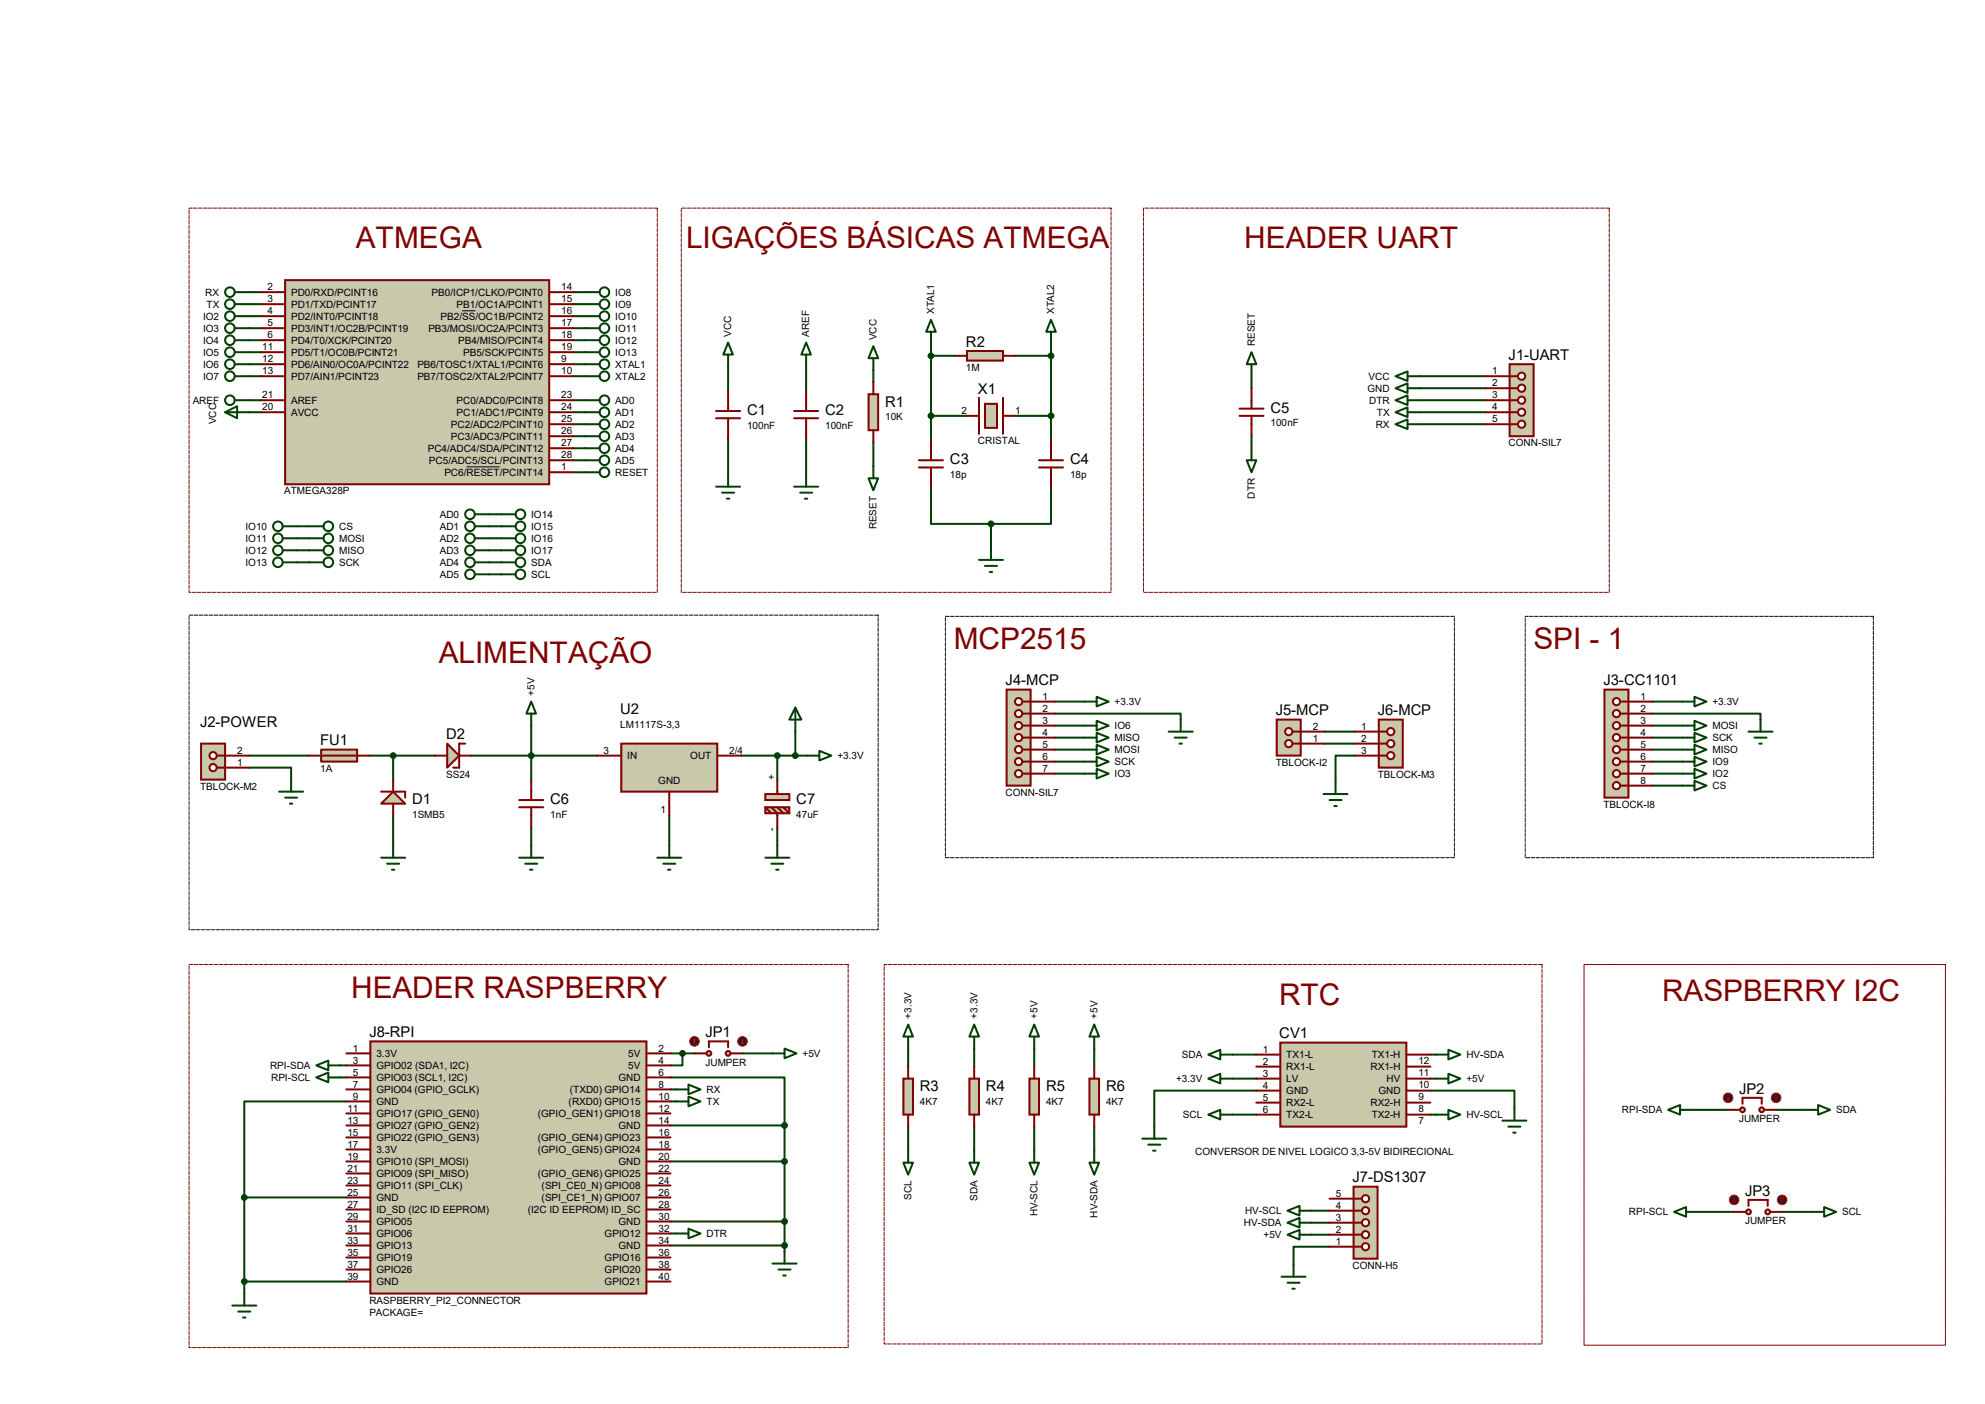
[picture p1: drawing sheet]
<svg xmlns="http://www.w3.org/2000/svg" width="420mm" height="297mm" viewBox="0 0 420 297" stroke-linecap="round" stroke-linejoin="round" font-family="sans-serif">
<g fill="none" stroke="#004000" stroke-width=".42">
<path d="M52.7 79.6h2.5M52.7 77h2.5M52.7 74.5h2.5M52.7 72h2.5M52.7 69.4h2.5M52.7 66.9h2.5M52.7 61.8h2.5M52.7 64.3h2.5M121.3 79.6h2.5M121.3 77h2.5M121.3 74.5h2.5M121.3 72h2.5"/>
<path d="M121.3 69.4h2.5M121.3 66.9h2.5M121.3 61.8h2.5M121.3 64.3h2.5M154.1 77.6v5M170.6 77.6v5M184.8 78.3v2.6M197 72.7v20.3M197 75.3h5.1M214.8 75.3h7.6M222.4 72.7v20.3M264.8 79.6v2.5"/>
<path d="M300.4 79.6h13.9M52.7 87.2h2.5M52.7 84.7h2.5M121.3 87.2h2.5M121.3 89.7h2.5M121.3 84.7h2.5M121.3 92.3h2.5M121.3 94.8h2.5M121.3 97.4h2.5M121.3 99.9h2.5M154.1 92.8v7.6M170.6 92.8v7.6"/>
<path d="M184.8 93.6v5M197 88h7.6M214.8 88h7.6M264.8 92.3v2.5M300.4 82.1h13.9M300.4 87.2h13.9M300.4 89.7h13.9M300.4 84.7h13.9M62.9 111.3h2.5M62.9 113.9h2.5M62.9 116.4h2.5M62.9 119h2.5"/>
<path d="M103.5 111.3h2.5M103.5 113.9h2.5M103.5 116.4h2.5M103.5 119h2.5M103.5 108.8h2.5M197 103.2v7.6h12.7M209.7 110.8v5.1M222.4 103.2v7.6h-12.7M103.5 121.5h2.5M52.7 159.9h12.7M78.1 159.9h14M83.2 159.9v5"/>
<path d="M99.7 159.9h26.7M112.4 153.5v11.4M156.8 159.9h14M164.5 159.9v5M168.3 154.8v5.1M223.1 151h26.7v1.2M223.1 148.4h6.4M223.1 153.5h6.4M223.1 156h6.4M223.1 158.6h6.4M280.3 154.8h6.3M280.3 157.3h6.3"/>
<path d="M286.6 159.9h-4v5.5M349.6 151h22.9v1.2M349.6 148.4h6.4M349.6 153.5h6.4M349.6 156h6.4M349.6 158.6h6.4M52.7 162.4h8.9v2.5M83.2 172.6v6.3M112.4 175.1v3.8M141.6 172.6v6.3M164.5 175.1v3.8M223.1 161.1h6.4"/>
<path d="M223.1 163.7h6.4M349.6 161.1h6.4M349.6 163.7h6.4M349.6 166.2h6.4M72 225.4h1.3M72 227.9h1.3M73.3 233h-21.6v20.3M141.9 227.9h24.1v10.2M141.9 222.8h5M141.9 238.1h24.1M141.9 230.5h1.2M141.9 233h1.2"/>
<path d="M144.4 222.8v2.6h-2.5M157.1 222.8h6.3M166 238.1v26.7M192.2 221.8v3.8M192.2 238.3v5.1M206.1 221.8v3.8M206.1 238.3v5.1M218.8 221.8v3.8M218.8 238.3v5.1M231.5 221.8v3.8M231.5 238.3v5.1M260.7 228.2h5.1"/>
<path d="M260.7 223.1h5.1M260.7 235.8h5.1M265.8 230.7h-21.6v7.6M302.6 230.7h17.8v3.8M302.6 228.2h1.3M302.6 223.1h1.3M302.6 235.8h1.3M358 234.8h7.6M375.8 234.8h6.3M51.7 253.3v20.3M51.7 253.3h21.6M141.9 245.7h24.1"/>
<path d="M141.9 258.4h24.1M277.5 256.1h3.8M277.5 258.7h3.8M359.3 256.4h7.6M377.1 256.4h6.3M51.7 271.1h21.6M141.9 263.5h24.1M141.9 260.9h1.2M277.5 261.2h3.8M281.3 263.7h-7.6v3.8"/>
</g>
<path d="M78.4 220.3h58.4v53.3h-58.4z" fill="#c8c8aa" stroke="#800000" stroke-width=".42"/>
<g fill="none" stroke="#800000" stroke-width=".42">
<path d="M73.3 222.8h5.1M73.3 225.4h5.1M73.3 227.9h5.1M73.3 230.5h5.1M73.3 233h5.1M73.3 235.5h5.1M73.3 238.1h5.1M136.8 222.8h5.1M136.8 225.4h5.1M136.8 227.9h5.1M136.8 230.5h5.1M136.8 233h5.1"/>
<path d="M136.8 235.5h5.1M136.8 238.1h5.1M73.3 240.6h5.1M73.3 243.2h5.1M73.3 245.7h5.1M73.3 248.2h5.1M73.3 250.8h5.1M73.3 253.3h5.1M73.3 255.9h5.1M73.3 258.4h5.1M136.8 240.6h5.1M136.8 243.2h5.1"/>
<path d="M136.8 245.7h5.1M136.8 248.2h5.1M136.8 250.8h5.1M136.8 253.3h5.1M136.8 255.9h5.1M136.8 258.4h5.1M73.3 260.9h5.1M73.3 263.5h5.1M73.3 266h5.1M73.3 268.6h5.1M73.3 271.1h5.1M136.8 260.9h5.1"/>
<path d="M136.8 263.5h5.1M136.8 266h5.1M136.8 268.6h5.1M136.8 271.1h5.1"/>
</g>
<path d="M322.7 130.4h73.7v51h-73.7z" fill="none" stroke="#000040" stroke-width=".21" stroke-dasharray=".8 .3"/>
<path d="M339.5 145.9h5.1v22.8h-5.1z" fill="#c8c8aa" stroke="#800000" stroke-width=".42"/>
<path d="M342.8 148.4h1.8" fill="none" stroke="#800000" stroke-width=".42"/>
<circle cx="342" cy="148.4" r=".76" fill="#fff" stroke="#800000" stroke-width=".42"/>
<path d="M342.8 151h1.8" fill="none" stroke="#800000" stroke-width=".42"/>
<circle cx="342" cy="151" r=".76" fill="#fff" stroke="#800000" stroke-width=".42"/>
<path d="M342.8 153.5h1.8" fill="none" stroke="#800000" stroke-width=".42"/>
<circle cx="342" cy="153.5" r=".76" fill="#fff" stroke="#800000" stroke-width=".42"/>
<path d="M342.8 156h1.8" fill="none" stroke="#800000" stroke-width=".42"/>
<circle cx="342" cy="156" r=".76" fill="#fff" stroke="#800000" stroke-width=".42"/>
<path d="M342.8 158.6h1.8" fill="none" stroke="#800000" stroke-width=".42"/>
<circle cx="342" cy="158.6" r=".76" fill="#fff" stroke="#800000" stroke-width=".42"/>
<path d="M342.8 161.1h1.8" fill="none" stroke="#800000" stroke-width=".42"/>
<circle cx="342" cy="161.1" r=".76" fill="#fff" stroke="#800000" stroke-width=".42"/>
<path d="M342.8 163.7h1.8" fill="none" stroke="#800000" stroke-width=".42"/>
<circle cx="342" cy="163.7" r=".76" fill="#fff" stroke="#800000" stroke-width=".42"/>
<path d="M342.8 166.2h1.8" fill="none" stroke="#800000" stroke-width=".42"/>
<circle cx="342" cy="166.2" r=".76" fill="#fff" stroke="#800000" stroke-width=".42"/>
<path d="M344.6 148.4h5M344.6 151h5M344.6 153.5h5M344.6 156h5M344.6 158.6h5M344.6 161.1h5M344.6 163.7h5M344.6 166.2h5" fill="none" stroke="#800000" stroke-width=".42"/>
<g fill="none" stroke="#004000" stroke-width=".42">
<path d="M356 148.4h2.5M356 153.5h2.5M356 156h2.5M356 158.6h2.5M358.5 147.4l2.6 1-2.6 1zM358.5 152.5l2.6 1-2.6 1zM358.5 155l2.6 1-2.6 1.1zM358.5 157.6l2.6 1-2.6 1zM370 154.8h5M371.2 156h2.6M372.2 157.3h.5M372.5 152.2v2.6"/>
<path d="M356 161.1h2.5M356 163.7h2.5M356 166.2h2.5M358.5 160.1l2.6 1-2.6 1zM358.5 162.6l2.6 1.1-2.6 1zM358.5 165.2l2.6 1-2.6 1z"/>
</g>
<path d="M241.9 44h98.6v81.3h-98.6z" fill="none" stroke="#800000" stroke-width=".21" stroke-dasharray=".8 .3"/>
<path d="M319.4 77h5.1v15.3h-5.1z" fill="#c8c8aa" stroke="#800000" stroke-width=".42"/>
<path d="M319.4 79.6h1.8" fill="none" stroke="#800000" stroke-width=".42"/>
<circle cx="321.9" cy="79.6" r=".76" fill="#fff" stroke="#800000" stroke-width=".42"/>
<path d="M319.4 82.1h1.8" fill="none" stroke="#800000" stroke-width=".42"/>
<circle cx="321.9" cy="82.1" r=".76" fill="#fff" stroke="#800000" stroke-width=".42"/>
<path d="M319.4 84.7h1.8" fill="none" stroke="#800000" stroke-width=".42"/>
<circle cx="321.9" cy="84.7" r=".76" fill="#fff" stroke="#800000" stroke-width=".42"/>
<path d="M319.4 87.2h1.8" fill="none" stroke="#800000" stroke-width=".42"/>
<circle cx="321.9" cy="87.2" r=".76" fill="#fff" stroke="#800000" stroke-width=".42"/>
<path d="M319.4 89.7h1.8" fill="none" stroke="#800000" stroke-width=".42"/>
<circle cx="321.9" cy="89.7" r=".76" fill="#fff" stroke="#800000" stroke-width=".42"/>
<path d="M314.3 79.6h5.1M262.3 88h5M262.3 86.4h5M264.8 82.1v4.3M264.8 88v4.3M314.3 82.1h5.1M314.3 84.7h5.1M314.3 87.2h5.1M314.3 89.7h5.1" fill="none" stroke="#800000" stroke-width=".42"/>
<path d="M264.8 74.5l1 2.5h-2zM264.8 77v2.6M295.3 79.6l2.5-1v2zM297.8 79.6h2.6M295.3 82.1l2.5-1v2zM295.3 87.2l2.5-1v2zM295.3 89.7l2.5-1v2.1zM297.8 82.1h2.6M297.8 87.2h2.6M297.8 89.7h2.6" fill="none" stroke="#004000" stroke-width=".42"/>
<path d="M60.3 59.3h55.9v43.1h-55.9z" fill="#c8c8aa" stroke="#800000" stroke-width=".42"/>
<g fill="none" stroke="#800000" stroke-width=".42">
<path d="M55.2 61.8h5.1M55.2 64.3h5.1M55.2 69.4h5.1M55.2 66.9h5.1M55.2 77h5.1M55.2 74.5h5.1M55.2 72h5.1M55.2 79.6h5.1M116.2 61.8h5.1M116.2 64.3h5.1M116.2 69.4h5.1M116.2 66.9h5.1"/>
<path d="M116.2 77h5.1M116.2 74.5h5.1M116.2 72h5.1M116.2 79.6h5.1M55.2 87.2h5.1M55.2 84.7h5.1M116.2 99.9h5.1M116.2 97.4h5.1M116.2 94.8h5.1M116.2 92.3h5.1M116.2 89.7h5.1M116.2 87.2h5.1"/>
<path d="M116.2 84.7h5.1"/>
</g>
<path d="M97.8 65.7h2.8M98.7 98.8h7" fill="none" stroke="#000" stroke-width=".21"/>
<g fill="none" stroke="#004000" stroke-width=".42">
<path d="M49.7 79.6h3M49.7 77h3M49.7 74.5h3M49.7 72h3M49.7 69.4h3M49.7 66.9h3M123.8 74.5h3.1M123.8 72h3.1M123.8 69.4h3.1M123.8 66.9h3.1M123.8 61.8h3.1M123.8 64.3h3.1"/>
<path d="M47.6 87.2l2.6-1.3v2.6zM47.6 87.2h5.1M49.7 84.7h3M123.8 84.7h3.1M123.8 87.2h3.1M123.8 89.7h3.1M123.8 92.3h3.1M123.8 94.8h3.1M123.8 97.4h3.1M123.8 99.9h3.1M59.8 111.3h3.1M59.8 113.9h3.1"/>
<path d="M59.8 116.4h3.1M59.8 119h3.1M65.4 111.3h3.1M65.4 113.9h3.1M65.4 116.4h3.1M65.4 119h3.1M100.5 111.3h3M100.5 113.9h3M100.5 116.4h3M100.5 119h3M100.5 108.8h3M106 111.3h3.1"/>
<path d="M106 113.9h3.1M106 116.4h3.1M106 119h3.1M106 108.8h3.1M100.5 121.5h3M106 121.5h3.1"/>
<circle cx="48.6" cy="69.4" r="1.02"/>
<circle cx="48.6" cy="66.9" r="1.02"/>
<circle cx="48.6" cy="72" r="1.02"/>
<circle cx="48.6" cy="74.5" r="1.02"/>
<circle cx="48.6" cy="79.6" r="1.02"/>
<circle cx="48.6" cy="77" r="1.02"/>
<circle cx="127.9" cy="61.8" r="1.02"/>
<circle cx="127.9" cy="64.3" r="1.02"/>
<circle cx="127.9" cy="74.5" r="1.02"/>
<circle cx="127.9" cy="66.9" r="1.02"/>
<circle cx="127.9" cy="72" r="1.02"/>
<circle cx="127.9" cy="69.4" r="1.02"/>
<circle cx="48.6" cy="84.7" r="1.02"/>
<circle cx="127.9" cy="97.4" r="1.02"/>
<circle cx="127.9" cy="94.8" r="1.02"/>
<circle cx="127.9" cy="84.7" r="1.02"/>
<circle cx="127.9" cy="89.7" r="1.02"/>
<circle cx="127.9" cy="87.2" r="1.02"/>
<circle cx="127.9" cy="92.3" r="1.02"/>
<circle cx="127.9" cy="99.9" r="1.02"/>
<circle cx="58.8" cy="111.3" r="1.02"/>
<circle cx="58.8" cy="113.9" r="1.02"/>
<circle cx="58.8" cy="116.4" r="1.02"/>
<circle cx="58.8" cy="119" r="1.02"/>
<circle cx="69.5" cy="113.9" r="1.02"/>
<circle cx="69.5" cy="119" r="1.02"/>
<circle cx="69.5" cy="111.3" r="1.02"/>
<circle cx="69.5" cy="116.4" r="1.02"/>
<circle cx="99.4" cy="116.4" r="1.02"/>
<circle cx="99.4" cy="108.8" r="1.02"/>
<circle cx="99.4" cy="119" r="1.02"/>
<circle cx="99.4" cy="113.9" r="1.02"/>
<circle cx="99.4" cy="111.3" r="1.02"/>
<circle cx="110.1" cy="111.3" r="1.02"/>
<circle cx="110.1" cy="113.9" r="1.02"/>
<circle cx="110.1" cy="108.8" r="1.02"/>
<circle cx="110.1" cy="116.4" r="1.02"/>
<circle cx="110.1" cy="119" r="1.02"/>
<circle cx="99.4" cy="121.5" r="1.02"/>
<circle cx="110.1" cy="121.5" r="1.02"/>
</g>
<path d="M40 44h99.1v81.3h-99.1z" fill="none" stroke="#800000" stroke-width=".21" stroke-dasharray=".8 .3"/>
<path d="M183.8 83.4h2v7.6h-2z" fill="#c8c8aa" stroke="#800000" stroke-width=".42"/>
<g fill="none" stroke="#800000" stroke-width=".42">
<path d="M151.5 87h5.1M151.5 88.5h5.1M154.1 82.6v4.4M154.1 88.5v4.3M184.8 80.9v2.5M184.8 91v2.6M194.4 98.9h5.1M194.4 97.4h5.1M197 93v4.4M197 98.9v4.3M207.1 84.2v7.6M212.2 84.2v7.6"/>
<path d="M219.8 98.9h5.1M219.8 97.4h5.1M222.4 93v4.4M222.4 98.9v4.3"/>
</g>
<path d="M154.1 72.5l1 2.5h-2.1zM154.1 75v2.6M184.8 73.2l1 2.6h-2zM184.8 75.8v2.5M184.8 98.6v2.6M151.5 103h5.1M152.8 104.2h2.5M153.8 105.5h.5M154.1 100.4v2.6M183.8 101.2h2l-1 2.5z" fill="none" stroke="#004000" stroke-width=".42"/>
<path d="M208.4 85.4h2.5v5.1h-2.5z" fill="#c8c8aa" stroke="#800000" stroke-width=".42"/>
<path d="M204.6 88h2.5M212.2 88h2.6" fill="none" stroke="#800000" stroke-width=".42"/>
<path d="M197 67.6l1 2.6h-2zM197 70.2v2.5M222.4 67.6l1 2.6h-2zM222.4 70.2v2.5M207.1 118.4h5.1M208.4 119.7h2.5M209.7 115.9v2.5M209.4 121h.5" fill="none" stroke="#004000" stroke-width=".42"/>
<g fill="#004000" stroke="#004000" stroke-width=".42">
<circle cx="209.7" cy="110.8" r=".51"/>
<circle cx="222.4" cy="88" r=".51"/>
<circle cx="197" cy="88" r=".51"/>
</g>
<path d="M204.6 74.3h7.6v2h-7.6z" fill="#c8c8aa" stroke="#800000" stroke-width=".42"/>
<path d="M202.1 75.3h2.5M212.2 75.3h2.6M168 87h5.1M168 88.5h5.1M170.6 82.6v4.4M170.6 88.5v4.3M150 221.6v-1.3h4.1v1.3" fill="none" stroke="#800000" stroke-width=".42"/>
<g fill="#004000" stroke="#004000" stroke-width=".42">
<circle cx="197" cy="75.3" r=".51"/>
<circle cx="222.4" cy="75.3" r=".51"/>
</g>
<g fill="none" stroke="#004000" stroke-width=".42">
<path d="M49.7 61.8h3M49.7 64.3h3M123.8 77h3.1M123.8 79.6h3.1M170.6 72.5l1 2.5h-2.1zM170.6 75v2.6M168 103h5.1M169.3 104.2h2.5M170.3 105.5h.5M170.6 100.4v2.6"/>
<circle cx="48.6" cy="61.8" r="1.02"/>
<circle cx="48.6" cy="64.3" r="1.02"/>
<circle cx="127.9" cy="77" r="1.02"/>
<circle cx="127.9" cy="79.6" r="1.02"/>
</g>
<path d="M144.1 44h91v81.3h-91zM40 204h139.5v81.1h-139.5z" fill="none" stroke="#800000" stroke-width=".21" stroke-dasharray=".8 .3"/>
<g fill="#c8c8aa" stroke="#800000" stroke-width=".42">
<circle cx="150" cy="222.8" r=".51"/>
<circle cx="154.1" cy="222.8" r=".51"/>
</g>
<path d="M146.9 222.8h2.6M154.6 222.8h2.5" fill="none" stroke="#800000" stroke-width=".42"/>
<circle cx="146.9" cy="220.3" r="1.02" fill="#400000" stroke="#f00" stroke-width=".21"/>
<path d="M146.9 219.8l-.2 .2M146.9 219.8l.3 .2M146.9 219.8v1" fill="none" stroke="#f00" stroke-width=".21"/>
<circle cx="157.1" cy="220.3" r="1.02" fill="#400000" stroke="#f00" stroke-width=".21"/>
<path d="M157.1 219.8v1M156.8 220.6l.3 .2M157.4 220.6l-.3 .2" fill="none" stroke="#f00" stroke-width=".21"/>
<circle cx="144.4" cy="222.8" r=".51" fill="#004000" stroke="#004000" stroke-width=".42"/>
<path d="M163.4 222.8h2.6M166 221.8l2.5 1-2.5 1.1z" fill="none" stroke="#004000" stroke-width=".42"/>
<path d="M286.4 251h5.1v15.3h-5.1z" fill="#c8c8aa" stroke="#800000" stroke-width=".42"/>
<path d="M286.4 263.7h1.8" fill="none" stroke="#800000" stroke-width=".42"/>
<circle cx="288.9" cy="261.2" r=".76" fill="#fff" stroke="#800000" stroke-width=".42"/>
<path d="M286.4 261.2h1.8" fill="none" stroke="#800000" stroke-width=".42"/>
<circle cx="288.9" cy="258.7" r=".76" fill="#fff" stroke="#800000" stroke-width=".42"/>
<path d="M286.4 258.7h1.8" fill="none" stroke="#800000" stroke-width=".42"/>
<circle cx="288.9" cy="256.1" r=".76" fill="#fff" stroke="#800000" stroke-width=".42"/>
<path d="M286.4 256.1h1.8" fill="none" stroke="#800000" stroke-width=".42"/>
<circle cx="288.9" cy="253.6" r=".76" fill="#fff" stroke="#800000" stroke-width=".42"/>
<path d="M286.4 253.6h1.8" fill="none" stroke="#800000" stroke-width=".42"/>
<circle cx="288.9" cy="263.7" r=".76" fill="#fff" stroke="#800000" stroke-width=".42"/>
<path d="M281.3 258.7h5.1M281.3 256.1h5.1M281.3 253.6h5.1M281.3 263.7h5.1M281.3 261.2h5.1" fill="none" stroke="#800000" stroke-width=".42"/>
<path d="M271.1 270.1h5.1M272.4 261.2l2.6-1v2zM272.4 271.4h2.6M273.4 272.6h.5M273.7 267.5v2.6M275 261.2h2.5" fill="none" stroke="#004000" stroke-width=".42"/>
<path d="M270.9 220.6h26.7v17.7h-26.7z" fill="#c8c8aa" stroke="#800000" stroke-width=".42"/>
<path d="M265.8 223.1h5.1M265.8 225.6h5.1M265.8 228.2h5.1M265.8 230.7h5.1M265.8 233.3h5.1M265.8 235.8h5.1M297.6 223.1h5M297.6 225.6h5M297.6 228.2h5M297.6 230.7h5M297.6 233.3h5M297.6 235.8h5" fill="none" stroke="#800000" stroke-width=".42"/>
<g fill="none" stroke="#004000" stroke-width=".42">
<path d="M263.8 97.4h2l-1 2.5zM264.8 94.8v2.6M295.3 84.7l2.5-1v2zM297.8 84.7h2.6M244.2 238.3v2.6M255.7 223.1l2.5-1v2zM255.7 235.8l2.5-1v2zM255.7 228.2l2.5-1v2zM258.2 228.2h2.5M258.2 223.1h2.5M258.2 235.8h2.5M303.9 228.2h2.6"/>
<path d="M303.9 223.1h2.6M303.9 235.8h2.6M306.5 227.2l2.5 1-2.5 1zM306.5 222.1l2.5 1-2.5 1zM306.5 234.8l2.5 1-2.5 1zM317.9 237.1h5.1M319.2 238.3h2.5M320.2 239.6h.5M320.4 234.5v2.6M145.7 259.9l2.5 1-2.5 1.1zM241.7 240.9h5.1M243 242.1h2.5"/>
<path d="M244 243.4h.5M272.4 256.1l2.6-1v2zM272.4 258.7l2.6-1.1v2.1zM275 256.1h2.5M275 258.7h2.5M49.1 276.2h5.1M50.4 277.5h2.6M51.4 278.7h.5M51.7 273.6v2.6M143.1 260.9h2.6M163.4 267.3h5.1M164.7 268.6h2.6"/>
<path d="M165.7 269.8h.5M166 264.8v2.5"/>
</g>
<path d="M187.1 204h139.2v80.3h-139.2z" fill="none" stroke="#800000" stroke-width=".21" stroke-dasharray=".8 .3"/>
<g fill="#004000" stroke="#004000" stroke-width=".42">
<circle cx="166" cy="245.7" r=".51"/>
<circle cx="166" cy="263.5" r=".51"/>
<circle cx="166" cy="238.1" r=".51"/>
<circle cx="51.7" cy="271.1" r=".51"/>
</g>
<path d="M191.1 228.2h2.1v7.6h-2.1z" fill="#c8c8aa" stroke="#800000" stroke-width=".42"/>
<path d="M192.2 225.6v2.6M192.2 235.8v2.5" fill="none" stroke="#800000" stroke-width=".42"/>
<path d="M205.1 228.2h2v7.6h-2z" fill="#c8c8aa" stroke="#800000" stroke-width=".42"/>
<path d="M206.1 225.6v2.6M206.1 235.8v2.5" fill="none" stroke="#800000" stroke-width=".42"/>
<path d="M217.8 228.2h2v7.6h-2z" fill="#c8c8aa" stroke="#800000" stroke-width=".42"/>
<path d="M218.8 225.6v2.6M218.8 235.8v2.5" fill="none" stroke="#800000" stroke-width=".42"/>
<path d="M230.5 228.2h2v7.6h-2z" fill="#c8c8aa" stroke="#800000" stroke-width=".42"/>
<path d="M231.5 225.6v2.6M231.5 235.8v2.5M368.7 233.5v-1.3h4v1.3" fill="none" stroke="#800000" stroke-width=".42"/>
<g fill="none" stroke="#004000" stroke-width=".42">
<path d="M192.2 216.7l1 2.6h-2.1zM192.2 219.3v2.5M206.1 216.7l1 2.6h-2zM206.1 219.3v2.5M218.8 216.7l1 2.6h-2zM218.8 219.3v2.5M231.5 216.7l1 2.6h-2zM231.5 219.3v2.5M191.1 246h2.1l-1 2.5zM192.2 243.4v2.6M205.1 246h2l-1 2.5zM206.1 243.4v2.6"/>
<path d="M217.8 246h2l-1 2.5zM218.8 243.4v2.6M230.5 246h2l-1 2.5zM231.5 243.4v2.6"/>
</g>
<g fill="#c8c8aa" stroke="#800000" stroke-width=".42">
<circle cx="372.7" cy="234.8" r=".51"/>
<circle cx="368.7" cy="234.8" r=".51"/>
</g>
<path d="M365.6 234.8h2.6M373.3 234.8h2.5" fill="none" stroke="#800000" stroke-width=".42"/>
<circle cx="375.8" cy="232.2" r="1.02" fill="#400000" stroke="#f00" stroke-width=".21"/>
<path d="M375.8 231.7l.2 .3M375.8 231.7l-.3 .3M375.8 231.7v1" fill="none" stroke="#f00" stroke-width=".21"/>
<circle cx="365.6" cy="232.2" r="1.02" fill="#400000" stroke="#f00" stroke-width=".21"/>
<path d="M365.4 232.5l.2 .2M365.6 231.7v1M365.9 232.5l-.3 .2" fill="none" stroke="#f00" stroke-width=".21"/>
<path d="M370 255.1v-1.3h4v1.3" fill="none" stroke="#800000" stroke-width=".42"/>
<g fill="#c8c8aa" stroke="#800000" stroke-width=".42">
<circle cx="374" cy="256.4" r=".51"/>
<circle cx="370" cy="256.4" r=".51"/>
</g>
<path d="M366.9 256.4h2.5M374.5 256.4h2.6" fill="none" stroke="#800000" stroke-width=".42"/>
<circle cx="377.1" cy="253.8" r="1.02" fill="#400000" stroke="#f00" stroke-width=".21"/>
<path d="M377.1 253.3l.2 .3M377.1 253.3l-.3 .3M377.1 253.3v1" fill="none" stroke="#f00" stroke-width=".21"/>
<circle cx="366.9" cy="253.8" r="1.02" fill="#400000" stroke="#f00" stroke-width=".21"/>
<path d="M366.6 254.1l.3 .2M366.9 253.3v1M367.2 254.1l-.3 .2" fill="none" stroke="#f00" stroke-width=".21"/>
<g fill="none" stroke="#004000" stroke-width=".42">
<path d="M59.1 167.5h5M60.3 168.7h2.6M61.3 170h.5M61.6 164.9v2.6M66.9 225.4l2.6-1v2zM66.9 227.9l2.6-1v2zM69.5 225.4h2.5M69.5 227.9h2.5M143.1 230.5h2.6M143.1 233h2.6M145.7 229.4l2.5 1.1-2.5 1zM145.7 232l2.5 1-2.5 1z"/>
<path d="M352.9 234.8l2.6-1v2zM355.5 234.8h2.5M382.1 234.8h2.6M384.7 233.8l2.5 1-2.5 1zM354.2 256.4l2.5-1v2zM356.7 256.4h2.6M383.4 256.4h2.6M386 255.4l2.5 1-2.5 1z"/>
</g>
<path d="M335.2 204h76.4v80.6h-76.4z" fill="none" stroke="#800000" stroke-width=".21"/>
<path d="M40 130.1h145.8v66.6h-145.8z" fill="none" stroke="#000040" stroke-width=".21" stroke-dasharray=".8 .3"/>
<path d="M42.5 157.3h5.1v7.6h-5.1z" fill="#c8c8aa" stroke="#800000" stroke-width=".42"/>
<path d="M45.8 162.4h1.8" fill="none" stroke="#800000" stroke-width=".42"/>
<circle cx="45.1" cy="162.4" r=".76" fill="#fff" stroke="#800000" stroke-width=".42"/>
<path d="M45.8 159.9h1.8" fill="none" stroke="#800000" stroke-width=".42"/>
<circle cx="45.1" cy="159.9" r=".76" fill="#fff" stroke="#800000" stroke-width=".42"/>
<path d="M47.6 159.9h5.1M47.6 162.4h5.1" fill="none" stroke="#800000" stroke-width=".42"/>
<path d="M112.4 148.4l1 2.6h-2zM112.4 151v2.5M168.3 149.7l1.2 2.5h-2.5zM168.3 149.7v5.1M170.8 159.9h2.6M173.4 158.8l2.5 1.1-2.5 1z" fill="none" stroke="#004000" stroke-width=".42"/>
<circle cx="168.3" cy="159.9" r=".51" fill="#004000" stroke="#004000" stroke-width=".42"/>
<path d="M131.4 157.3h20.4v10.2h-20.4z" fill="#c8c8aa" stroke="#800000" stroke-width=".42"/>
<path d="M126.4 159.9h5M151.8 159.9h5M109.9 170.8h5M109.9 169.2h5M112.4 164.9v4.3M112.4 170.8v4.3M141.6 167.5v5.1" fill="none" stroke="#800000" stroke-width=".42"/>
<circle cx="83.2" cy="159.9" r=".51" fill="#004000" stroke="#004000" stroke-width=".42"/>
<path d="M141.6 178.9v2.5M139.1 181.4h5M140.3 182.7h2.6M141.4 184h.5" fill="none" stroke="#004000" stroke-width=".42"/>
<g fill="#c8c8aa" stroke="#800000" stroke-width=".42">
<path d="M161.9 168h5.1v1.2h-5.1z"/>
<path d="M161.9 170.8h5.1v1.2h-5.1z"/>
</g>
<path d="M161.9 170.8l1.3 1.2M163.2 170.8l1.3 1.2v3.1M164.5 164.9v3.1M164.5 170.8l1.2 1.2M165.7 170.8l1.3 1.2" fill="none" stroke="#800000" stroke-width=".42"/>
<path d="M112.4 178.9v2.5M164.5 178.9v2.5M109.9 181.4h5M111.1 182.7h2.6M112.1 184h.5M161.9 181.4h5.1M163.2 182.7h2.5M164.2 184h.5" fill="none" stroke="#004000" stroke-width=".42"/>
<circle cx="164.5" cy="159.9" r=".51" fill="#004000" stroke="#004000" stroke-width=".42"/>
<path d="M80.6 170l2.6-2.5 2.5 2.5z" fill="#c8c8aa" stroke="#800000" stroke-width=".42"/>
<path d="M80.6 167.5h5.1v1.2M83.2 164.9v2.6M83.2 170v2.6" fill="none" stroke="#800000" stroke-width=".42"/>
<path d="M83.2 178.9v2.5M80.6 181.4h5.1M81.9 182.7h2.6M82.9 184h.5" fill="none" stroke="#004000" stroke-width=".42"/>
<path d="M67.9 158.6h7.7v2.5h-7.7z" fill="#c8c8aa" stroke="#800000" stroke-width=".42"/>
<path d="M65.4 159.9h12.7" fill="none" stroke="#800000" stroke-width=".42"/>
<path d="M94.6 157.3l2.6 2.6-2.6 2.5z" fill="#c8c8aa" stroke="#800000" stroke-width=".42"/>
<path d="M92.1 159.9h2.5M97.2 159.9h2.5M98.4 157.3h-1.2v5.1h-1.3" fill="none" stroke="#800000" stroke-width=".42"/>
<g fill="#004000" stroke="#004000" stroke-width=".42">
<circle cx="51.7" cy="253.3" r=".51"/>
<circle cx="166" cy="258.4" r=".51"/>
</g>
<path d="M200 130.4h107.7v51h-107.7z" fill="none" stroke="#000040" stroke-width=".21" stroke-dasharray=".8 .3"/>
<g fill="none" stroke="#004000" stroke-width=".42">
<path d="M229.5 148.4h2.5M229.5 158.6h2.5M229.5 156h2.5M229.5 153.5h2.5M232 147.4l2.6 1-2.6 1zM232 157.6l2.6 1-2.6 1zM232 155l2.6 1-2.6 1.1zM232 152.5l2.6 1-2.6 1zM247.3 154.8h5M248.5 156h2.6M249.6 157.3h.5M249.8 152.2v2.6"/>
<path d="M229.5 161.1h2.5M229.5 163.7h2.5M232 160.1l2.6 1-2.6 1zM232 162.6l2.6 1.1-2.6 1z"/>
</g>
<path d="M213 145.9h5.1v20.3h-5.1z" fill="#c8c8aa" stroke="#800000" stroke-width=".42"/>
<path d="M216.3 148.4h1.8" fill="none" stroke="#800000" stroke-width=".42"/>
<circle cx="215.5" cy="148.4" r=".76" fill="#fff" stroke="#800000" stroke-width=".42"/>
<path d="M216.3 151h1.8" fill="none" stroke="#800000" stroke-width=".42"/>
<circle cx="215.5" cy="151" r=".76" fill="#fff" stroke="#800000" stroke-width=".42"/>
<path d="M216.3 153.5h1.8" fill="none" stroke="#800000" stroke-width=".42"/>
<circle cx="215.5" cy="153.5" r=".76" fill="#fff" stroke="#800000" stroke-width=".42"/>
<path d="M216.3 156h1.8" fill="none" stroke="#800000" stroke-width=".42"/>
<circle cx="215.5" cy="156" r=".76" fill="#fff" stroke="#800000" stroke-width=".42"/>
<path d="M216.3 158.6h1.8" fill="none" stroke="#800000" stroke-width=".42"/>
<circle cx="215.5" cy="158.6" r=".76" fill="#fff" stroke="#800000" stroke-width=".42"/>
<path d="M216.3 161.1h1.8" fill="none" stroke="#800000" stroke-width=".42"/>
<circle cx="215.5" cy="161.1" r=".76" fill="#fff" stroke="#800000" stroke-width=".42"/>
<path d="M216.3 163.7h1.8" fill="none" stroke="#800000" stroke-width=".42"/>
<circle cx="215.5" cy="163.7" r=".76" fill="#fff" stroke="#800000" stroke-width=".42"/>
<path d="M218.1 148.4h5M218.1 151h5M218.1 153.5h5M218.1 156h5M218.1 158.6h5M218.1 161.1h5M218.1 163.7h5" fill="none" stroke="#800000" stroke-width=".42"/>
<path d="M270.1 152.2h5.1v7.7h-5.1z" fill="#c8c8aa" stroke="#800000" stroke-width=".42"/>
<path d="M273.4 157.3h1.8" fill="none" stroke="#800000" stroke-width=".42"/>
<circle cx="272.7" cy="157.3" r=".76" fill="#fff" stroke="#800000" stroke-width=".42"/>
<path d="M273.4 154.8h1.8" fill="none" stroke="#800000" stroke-width=".42"/>
<circle cx="272.7" cy="154.8" r=".76" fill="#fff" stroke="#800000" stroke-width=".42"/>
<path d="M275.2 157.3h5.1M275.2 154.8h5.1" fill="none" stroke="#800000" stroke-width=".42"/>
<path d="M291.7 152.2h5.1v10.2h-5.1z" fill="#c8c8aa" stroke="#800000" stroke-width=".42"/>
<path d="M291.7 154.8h1.8" fill="none" stroke="#800000" stroke-width=".42"/>
<circle cx="294.3" cy="154.8" r=".76" fill="#fff" stroke="#800000" stroke-width=".42"/>
<path d="M291.7 157.3h1.8" fill="none" stroke="#800000" stroke-width=".42"/>
<circle cx="294.3" cy="157.3" r=".76" fill="#fff" stroke="#800000" stroke-width=".42"/>
<path d="M291.7 159.9h1.8" fill="none" stroke="#800000" stroke-width=".42"/>
<circle cx="294.3" cy="159.9" r=".76" fill="#fff" stroke="#800000" stroke-width=".42"/>
<path d="M286.6 154.8h5.1M286.6 157.3h5.1M286.6 159.9h5.1" fill="none" stroke="#800000" stroke-width=".42"/>
<circle cx="112.4" cy="159.9" r=".51" fill="#004000" stroke="#004000" stroke-width=".42"/>
<path d="M280 168h5.1M281.3 169.2h2.5M282.3 170.5h.5M282.6 165.4v2.6" fill="none" stroke="#004000" stroke-width=".42"/>
<g font-size="6.3" fill="#800000">
<text x="75.3" y="52.5">ATMEGA</text>
<text x="145.2" y="52.5">LIGAÇÕES BÁSICAS ATMEGA</text>
<text x="263.3" y="52.5">HEADER UART</text>
<text x="201.8" y="137.4">MCP2515</text>
<text x="324.5" y="137.4">SPI - 1</text>
<text x="92.8" y="140.2">ALIMENTAÇÃO</text>
<text x="74.3" y="211">HEADER RASPBERRY</text>
<text x="270.6" y="212.6">RTC</text>
<text x="351.7" y="211.8">RASPBERRY I2C</text>
</g>
<g font-size="3.1">
<text x="204.4" y="73.4">R2</text>
<text x="319.2" y="76.2">J1-UART</text>
<text x="206.9" y="83.3">X1</text>
<text x="158.1" y="87.8">C1</text>
<text x="174.6" y="87.8">C2</text>
<text x="187.3" y="86">R1</text>
<text x="268.8" y="87.3">C5</text>
<text x="201" y="98.2">C3</text>
<text x="226.4" y="98.2">C4</text>
<text x="212.8" y="145">J4-MCP</text>
<text x="339.3" y="145">J3-CC1101</text>
<text x="42.3" y="153.9">J2-POWER</text>
<text x="131.2" y="151">U2</text>
<text x="269.9" y="151.3">J5-MCP</text>
<text x="291.5" y="151.3">J6-MCP</text>
<text x="67.7" y="157.7">FU1</text>
<text x="94.4" y="156.4">D2</text>
<text x="87.2" y="170.1">D1</text>
<text x="116.4" y="170.1">C6</text>
<text x="168.5" y="170.1">C7</text>
<text x="78.1" y="219.4">J8-RPI</text>
<text x="149.3" y="219.4">JP1</text>
<text x="270.7" y="219.7">CV1</text>
<text x="194.6" y="230.8">R3</text>
<text x="208.6" y="230.8">R4</text>
<text x="221.3" y="230.8">R5</text>
<text x="234" y="230.8">R6</text>
<text x="368" y="231.4">JP2</text>
<text x="286.2" y="250.1">J7-DS1307</text>
<text x="369.2" y="252.9">JP3</text>
</g>
<g font-size="2.1">
<text x="43.4" y="62.6">RX</text>
<text x="43.7" y="65.1">TX</text>
<text x="56.6" y="64">3</text>
<text x="56.6" y="61.4">2</text>
<text x="61.6" y="65.1">PD1/TXD/PCINT17</text>
<text x="61.6" y="62.6">PD0/RXD/PCINT16</text>
<text x="91.3" y="62.6">PB0/ICP1/CLKO/PCINT0</text>
<text x="96.6" y="65.1">PB1/OC1A/PCINT1</text>
<text x="118.7" y="61.4">14</text>
<text x="118.7" y="64">15</text>
<text x="130.2" y="62.6">IO8</text>
<text x="130.2" y="65.1">IO9</text>
<text x="43" y="70.2">IO3</text>
<text x="43" y="67.6">IO2</text>
<text x="56.6" y="71.6">6</text>
<text x="56.6" y="69">5</text>
<text x="56.6" y="66.5">4</text>
<text x="61.6" y="70.2">PD3/INT1/OC2B/PCINT19</text>
<text x="61.6" y="67.6">PD2/INT0/PCINT18</text>
<text x="90.6" y="70.2">PB3/MOSI/OC2A/PCINT3</text>
<text x="93.2" y="67.6">PB2/SS/OC1B/PCINT2</text>
<text x="118.7" y="69">17</text>
<text x="118.7" y="66.5">16</text>
<text x="118.7" y="71.6">18</text>
<text x="130.2" y="67.6">IO10</text>
<text x="130.2" y="70.2">IO11</text>
<text x="154.7" y="71.2" transform="rotate(-90 154.7 71.2)">VCC</text>
<text x="171.2" y="71.2" transform="rotate(-90 171.2 71.2)">AREF</text>
<text x="185.5" y="72" transform="rotate(-90 185.5 72)">VCC</text>
<text x="197.7" y="66.4" transform="rotate(-90 197.7 66.4)">XTAL1</text>
<text x="223.1" y="66.4" transform="rotate(-90 223.1 66.4)">XTAL2</text>
<text x="43" y="77.8">IO6</text>
<text x="43" y="75.3">IO5</text>
<text x="43" y="72.7">IO4</text>
<text x="55.5" y="76.7">12</text>
<text x="55.5" y="74.1">11</text>
<text x="61.6" y="77.8">PD6/AIN0/OC0A/PCINT22</text>
<text x="61.6" y="75.3">PD5/T1/OC0B/PCINT21</text>
<text x="61.6" y="72.7">PD4/T0/XCK/PCINT20</text>
<text x="88.3" y="77.8">PB6/TOSC1/XTAL1/PCINT6</text>
<text x="96.9" y="72.7">PB4/MISO/PCINT4</text>
<text x="98" y="75.3">PB5/SCK/PCINT5</text>
<text x="118.7" y="74.1">19</text>
<text x="118.7" y="76.7">9</text>
<text x="130.2" y="72.7">IO12</text>
<text x="130.2" y="75.3">IO13</text>
<text x="130.2" y="77.8">XTAL1</text>
<text x="265.5" y="73.2" transform="rotate(-90 265.5 73.2)">RESET</text>
<text x="43" y="80.3">IO7</text>
<text x="55.5" y="79.2">13</text>
<text x="61.6" y="80.3">PD7/AIN1/PCINT23</text>
<text x="88.3" y="80.3">PB7/TOSC2/XTAL2/PCINT7</text>
<text x="118.7" y="79.2">10</text>
<text x="130.2" y="80.3">XTAL2</text>
<text x="204.4" y="78.4">1M</text>
<text x="289.3" y="82.9">GND</text>
<text x="289.6" y="80.3">VCC</text>
<text x="315.7" y="79.2">1</text>
<text x="315.7" y="81.7">2</text>
<text x="40.8" y="85.4">AREF</text>
<text x="45.8" y="89.7" transform="rotate(-90 45.8 89.7)">VCC</text>
<text x="55.5" y="86.8">20</text>
<text x="55.5" y="84.3">21</text>
<text x="61.6" y="88">AVCC</text>
<text x="61.6" y="85.4">AREF</text>
<text x="96.6" y="88">PC1/ADC1/PCINT9</text>
<text x="96.6" y="85.4">PC0/ADC0/PCINT8</text>
<text x="118.7" y="89.4">25</text>
<text x="118.7" y="86.8">24</text>
<text x="118.7" y="84.3">23</text>
<text x="130.2" y="85.4">AD0</text>
<text x="130.2" y="88">AD1</text>
<text x="187.3" y="88.9">10K</text>
<text x="203.4" y="87.6">2</text>
<text x="214.8" y="87.6">1</text>
<text x="289.7" y="85.4">DTR</text>
<text x="291.3" y="88">TX</text>
<text x="315.7" y="84.3">3</text>
<text x="315.7" y="86.8">4</text>
<text x="315.7" y="89.4">5</text>
<text x="90.5" y="95.6">PC4/ADC4/SDA/PCINT12</text>
<text x="95.4" y="93">PC3/ADC3/PCINT11</text>
<text x="95.4" y="90.5">PC2/ADC2/PCINT10</text>
<text x="118.7" y="94.4">27</text>
<text x="118.7" y="91.9">26</text>
<text x="130.2" y="90.5">AD2</text>
<text x="130.2" y="93">AD3</text>
<text x="130.2" y="95.6">AD4</text>
<text x="158.1" y="90.7">100nF</text>
<text x="174.6" y="90.7">100nF</text>
<text x="206.9" y="93.9">CRISTAL</text>
<text x="268.8" y="90.2">100nF</text>
<text x="291.1" y="90.5">RX</text>
<text x="319.2" y="94.4">CONN-SIL7</text>
<text x="90.8" y="98.1">PC5/ADC5/SCL/PCINT13</text>
<text x="94" y="100.7">PC6/RESET/PCINT14</text>
<text x="118.7" y="99.5">1</text>
<text x="118.7" y="97">28</text>
<text x="130.2" y="98.1">AD5</text>
<text x="130.2" y="100.7">RESET</text>
<text x="201" y="101.1">18p</text>
<text x="226.4" y="101.1">18p</text>
<text x="60.1" y="104.6">ATMEGA328P</text>
<text x="265.5" y="105.5" transform="rotate(-90 265.5 105.5)">DTR</text>
<text x="51.9" y="112.1">IO10</text>
<text x="71.8" y="112.1">CS</text>
<text x="93" y="109.6">AD0</text>
<text x="93" y="112.1">AD1</text>
<text x="112.4" y="109.6">IO14</text>
<text x="112.4" y="112.1">IO15</text>
<text x="185.5" y="112" transform="rotate(-90 185.5 112)">RESET</text>
<text x="51.9" y="114.6">IO11</text>
<text x="51.9" y="117.2">IO12</text>
<text x="51.9" y="119.7">IO13</text>
<text x="71.8" y="114.6">MOSI</text>
<text x="71.8" y="117.2">MISO</text>
<text x="71.8" y="119.7">SCK</text>
<text x="93" y="114.6">AD2</text>
<text x="93" y="117.2">AD3</text>
<text x="93" y="119.7">AD4</text>
<text x="112.4" y="114.6">IO16</text>
<text x="112.4" y="117.2">IO17</text>
<text x="112.4" y="119.7">SDA</text>
<text x="93" y="122.3">AD5</text>
<text x="112.4" y="122.3">SCL</text>
<text x="113.1" y="147.1" transform="rotate(-90 113.1 147.1)">+5V</text>
<text x="220.6" y="148">1</text>
<text x="235.8" y="149.2">+3.3V</text>
<text x="347.1" y="148">1</text>
<text x="362.3" y="149.2">+3.3V</text>
<text x="131.2" y="154">LM1117S-3,3</text>
<text x="220.6" y="150.6">2</text>
<text x="220.6" y="153.1">3</text>
<text x="220.6" y="155.7">4</text>
<text x="235.8" y="154.3">IO6</text>
<text x="277.7" y="154.4">2</text>
<text x="288" y="154.4">1</text>
<text x="347.1" y="150.6">2</text>
<text x="347.1" y="153.1">3</text>
<text x="347.1" y="155.7">4</text>
<text x="362.3" y="154.3">MOSI</text>
<text x="50.2" y="159.5">2</text>
<text x="127.7" y="159.5">3</text>
<text x="132.7" y="160.6">IN</text>
<text x="146" y="160.6">OUT</text>
<text x="154.3" y="159.5">2/4</text>
<text x="177.2" y="160.6">+3.3V</text>
<text x="220.6" y="158.2">5</text>
<text x="220.6" y="160.7">6</text>
<text x="235.8" y="159.3">MOSI</text>
<text x="235.8" y="161.9">SCK</text>
<text x="235.8" y="156.8">MISO</text>
<text x="277.7" y="156.9">1</text>
<text x="288" y="156.9">2</text>
<text x="288" y="159.5">3</text>
<text x="347.1" y="158.2">5</text>
<text x="347.1" y="160.7">6</text>
<text x="362.3" y="156.8">SCK</text>
<text x="362.3" y="159.3">MISO</text>
<text x="362.3" y="161.9">IO9</text>
<text x="42.3" y="167.1">TBLOCK-M2</text>
<text x="50.2" y="162">1</text>
<text x="67.7" y="163.3">1A</text>
<text x="94.4" y="164.5">SS24</text>
<text x="139.3" y="165.8">GND</text>
<text x="164" y="164.9" transform="rotate(-90 164 164.9)">+</text>
<text x="220.6" y="163.3">7</text>
<text x="235.8" y="164.4">IO3</text>
<text x="269.9" y="162">TBLOCK-I2</text>
<text x="291.5" y="164.5">TBLOCK-M3</text>
<text x="347.1" y="163.3">7</text>
<text x="347.1" y="165.8">8</text>
<text x="362.3" y="164.4">IO2</text>
<text x="362.3" y="167">CS</text>
<text x="87.2" y="173">1SMB5</text>
<text x="116.4" y="173">1nF</text>
<text x="139.8" y="172">1</text>
<text x="168.5" y="173">47uF</text>
<text x="212.8" y="168.4">CONN-SIL7</text>
<text x="339.3" y="170.9">TBLOCK-I8</text>
<text x="164" y="175.8" transform="rotate(-90 164 175.8)">-</text>
<text x="192.8" y="215.5" transform="rotate(-90 192.8 215.5)">+3.3V</text>
<text x="206.8" y="215.5" transform="rotate(-90 206.8 215.5)">+3.3V</text>
<text x="219.5" y="215.5" transform="rotate(-90 219.5 215.5)">+5V</text>
<text x="232.2" y="215.5" transform="rotate(-90 232.2 215.5)">+5V</text>
<text x="57.1" y="226.1">RPI-SDA</text>
<text x="74.6" y="222.5">1</text>
<text x="74.6" y="225">3</text>
<text x="74.6" y="227.5">5</text>
<text x="79.6" y="223.6">3.3V</text>
<text x="79.6" y="226.1">GPIO02 (SDA1, I2C)</text>
<text x="132.9" y="223.6">5V</text>
<text x="132.9" y="226.1">5V</text>
<text x="139.3" y="222.5">2</text>
<text x="139.3" y="225">4</text>
<text x="139.3" y="227.5">6</text>
<text x="149.3" y="225.5">JUMPER</text>
<text x="169.8" y="223.6">+5V</text>
<text x="250.1" y="223.9">SDA</text>
<text x="267.2" y="222.7">1</text>
<text x="267.2" y="225.3">2</text>
<text x="267.2" y="227.8">3</text>
<text x="272.2" y="223.9">TX1-L</text>
<text x="272.2" y="226.4">RX1-L</text>
<text x="290" y="226.4">RX1-H</text>
<text x="290.2" y="223.9">TX1-H</text>
<text x="300.1" y="225">12</text>
<text x="300.1" y="227.6">11</text>
<text x="310.3" y="223.9">HV-SDA</text>
<text x="57.4" y="228.7">RPI-SCL</text>
<text x="74.6" y="230.1">7</text>
<text x="74.6" y="232.6">9</text>
<text x="79.6" y="228.7">GPIO03 (SCL1, I2C)</text>
<text x="79.6" y="231.2">GPIO04 (GPIO_GCLK)</text>
<text x="79.6" y="233.8">GND</text>
<text x="120.3" y="233.8">(RXD0) GPIO15</text>
<text x="120.6" y="231.2">(TXD0) GPIO14</text>
<text x="130.9" y="228.7">GND</text>
<text x="139.3" y="230.1">8</text>
<text x="139.3" y="232.6">10</text>
<text x="149.5" y="231.2">RX</text>
<text x="149.5" y="233.8">TX</text>
<text x="194.6" y="233.7">4K7</text>
<text x="208.6" y="233.7">4K7</text>
<text x="221.3" y="233.7">4K7</text>
<text x="234" y="233.7">4K7</text>
<text x="248.8" y="228.9">+3.3V</text>
<text x="267.2" y="230.3">4</text>
<text x="267.2" y="232.9">5</text>
<text x="272.2" y="228.9">LV</text>
<text x="272.2" y="231.5">GND</text>
<text x="291.6" y="231.5">GND</text>
<text x="293.4" y="228.9">HV</text>
<text x="300.1" y="230.1">10</text>
<text x="300.1" y="232.7">9</text>
<text x="310.3" y="228.9">+5V</text>
<text x="73.5" y="235.2">11</text>
<text x="73.5" y="237.7">13</text>
<text x="79.6" y="236.3">GPIO17 (GPIO_GEN0)</text>
<text x="79.6" y="238.8">GPIO27 (GPIO_GEN2)</text>
<text x="113.8" y="236.3">(GPIO_GEN1) GPIO18</text>
<text x="130.9" y="238.8">GND</text>
<text x="139.3" y="235.2">12</text>
<text x="139.3" y="237.7">14</text>
<text x="250.3" y="236.6">SCL</text>
<text x="267.2" y="235.4">6</text>
<text x="272.2" y="234">RX2-L</text>
<text x="272.2" y="236.6">TX2-L</text>
<text x="290" y="234">RX2-H</text>
<text x="290.2" y="236.6">TX2-H</text>
<text x="300.1" y="235.2">8</text>
<text x="300.1" y="237.7">7</text>
<text x="310.3" y="236.6">HV-SCL</text>
<text x="343.2" y="235.5">RPI-SDA</text>
<text x="368" y="237.4">JUMPER</text>
<text x="388.5" y="235.5">SDA</text>
<text x="73.5" y="240.2">15</text>
<text x="73.5" y="242.8">17</text>
<text x="73.5" y="245.3">19</text>
<text x="79.6" y="241.4">GPIO22 (GPIO_GEN3)</text>
<text x="79.6" y="243.9">3.3V</text>
<text x="113.8" y="241.4">(GPIO_GEN4) GPIO23</text>
<text x="113.8" y="243.9">(GPIO_GEN5) GPIO24</text>
<text x="139.3" y="240.2">16</text>
<text x="139.3" y="242.8">18</text>
<text x="139.3" y="245.3">20</text>
<text x="252.9" y="244.3">CONVERSOR DE NIVEL LOGICO 3,3-5V BIDIRECIONAL</text>
<text x="73.5" y="247.9">21</text>
<text x="73.5" y="250.4">23</text>
<text x="79.6" y="246.5">GPIO10 (SPI_MOSI)</text>
<text x="79.6" y="249">GPIO09 (SPI_MISO)</text>
<text x="79.6" y="251.5">GPIO11 (SPI_CLK)</text>
<text x="113.8" y="249">(GPIO_GEN6) GPIO25</text>
<text x="114.6" y="251.5">(SPI_CE0_N) GPIO08</text>
<text x="130.9" y="246.5">GND</text>
<text x="139.3" y="247.9">22</text>
<text x="139.3" y="250.4">24</text>
<text x="73.5" y="252.9">25</text>
<text x="73.5" y="255.5">27</text>
<text x="79.6" y="254.1">GND</text>
<text x="79.6" y="256.6">ID_SD (I2C ID EEPROM)</text>
<text x="111.7" y="256.6">(I2C ID EEPROM) ID_SC</text>
<text x="114.6" y="254.1">(SPI_CE1_N) GPIO07</text>
<text x="139.3" y="252.9">26</text>
<text x="139.3" y="255.5">28</text>
<text x="192.8" y="253.9" transform="rotate(-90 192.8 253.9)">SCL</text>
<text x="206.8" y="254.1" transform="rotate(-90 206.8 254.1)">SDA</text>
<text x="219.5" y="257.3" transform="rotate(-90 219.5 257.3)">HV-SCL</text>
<text x="232.2" y="257.6" transform="rotate(-90 232.2 257.6)">HV-SDA</text>
<text x="263.4" y="256.9">HV-SCL</text>
<text x="282.7" y="255.7">4</text>
<text x="282.7" y="253.2">5</text>
<text x="344.6" y="257.1">RPI-SCL</text>
<text x="389.8" y="257.1">SCL</text>
<text x="73.5" y="258">29</text>
<text x="73.5" y="260.6">31</text>
<text x="73.5" y="263.1">33</text>
<text x="79.6" y="259.2">GPIO05</text>
<text x="79.6" y="261.7">GPIO06</text>
<text x="127.9" y="261.7">GPIO12</text>
<text x="130.9" y="259.2">GND</text>
<text x="139.3" y="258">30</text>
<text x="139.3" y="260.6">32</text>
<text x="139.3" y="263.1">34</text>
<text x="149.5" y="261.7">DTR</text>
<text x="263.2" y="259.4">HV-SDA</text>
<text x="267.3" y="262">+5V</text>
<text x="282.7" y="263.4">1</text>
<text x="282.7" y="260.8">2</text>
<text x="282.7" y="258.3">3</text>
<text x="369.2" y="259">JUMPER</text>
<text x="73.5" y="265.6">35</text>
<text x="73.5" y="268.2">37</text>
<text x="79.6" y="264.2">GPIO13</text>
<text x="79.6" y="266.8">GPIO19</text>
<text x="79.6" y="269.3">GPIO26</text>
<text x="127.9" y="266.8">GPIO16</text>
<text x="127.9" y="269.3">GPIO20</text>
<text x="130.9" y="264.2">GND</text>
<text x="139.3" y="265.6">36</text>
<text x="139.3" y="268.2">38</text>
<text x="286.2" y="268.4">CONN-H5</text>
<text x="73.5" y="270.7">39</text>
<text x="78.1" y="275.8">RASPBERRY_PI2_CONNECTOR</text>
<text x="79.6" y="271.9">GND</text>
<text x="127.9" y="271.9">GPIO21</text>
<text x="139.3" y="270.7">40</text>
<text x="78.1" y="278.3">PACKAGE=</text>
</g>
</svg>
